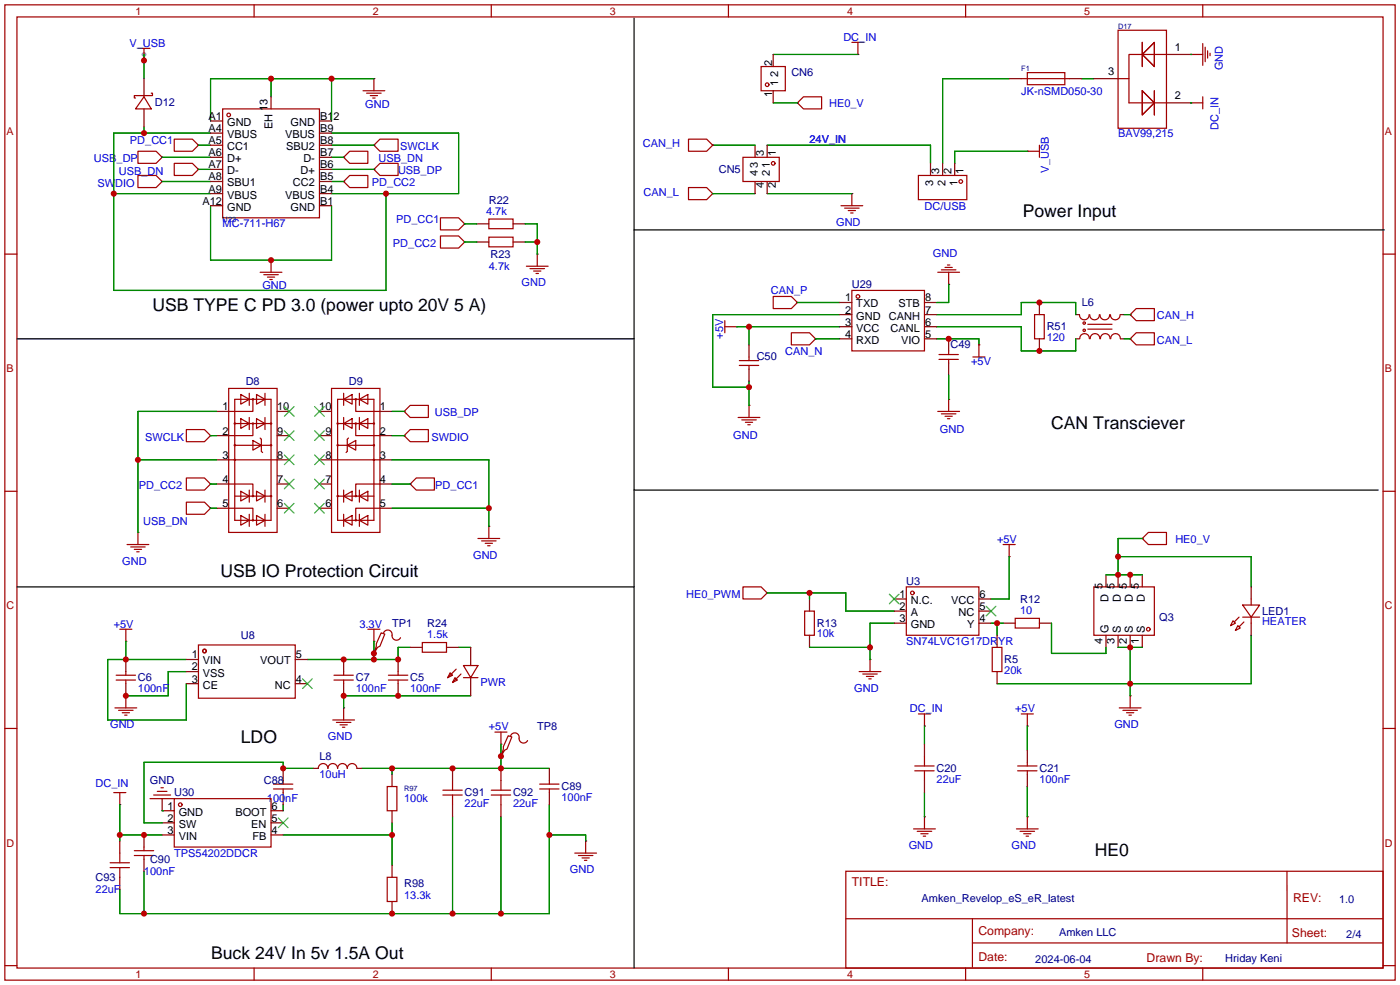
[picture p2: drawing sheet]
<svg xmlns="http://www.w3.org/2000/svg" width="294mm" height="207mm" viewBox="0 0 294 207" stroke-linecap="round" stroke-linejoin="round" font-family="sans-serif">
<circle cx="30.2" cy="11.4" r=".51" fill="#999"/>
<g fill="none" stroke="#a10000" stroke-width=".25">
<path d="M1 1h291.9v204.7h-291.9zM3.6 3.6h286.7v199.6h-286.7zM29 10.2h2.5M30.2 10.2v2.5M31.7 19.6h.3v.5h-3.8v.5h.2M53.3 1v2.6M76.2 19.1h4.6M77 19.6h3M78.5 16.5v2.6M103.1 1v2.6M152.9 1v2.6M159.8 14h5v5.1h-5z"/>
<path d="M178.8 8.9h2.6M180.1 8.9v2.5M202.7 1v2.6M214.4 16.5h10.1M215.6 15.2h7.9v2.6h-7.9zM234.7 6.3h10.2v20.6h-10.2zM234.7 16.5h2.3M239.8 19.1l2.5 2.5-2.5 2.5zM239.8 11.4l2.5-2.5v5.1zM239.8 8.9v5.1M242.3 19.1v5M244.9 11.4h-7.9v10.2h7.9"/>
<path d="M249.9 11.4h2.6M252.5 1v2.6M252.5 9.1v4.6M253 9.9v3.1M253.5 10.7v1.5M254 11.2v.5M29 36.8h3.8l1.2 1.3-1.2 1.3h-3.8zM29 31.8h3.8l1.2 1.2-1.2 1.3h-3.8zM30.2 20.3l1.5 2.6h-3.3zM36.6 29.2h3.8l1.3 1.3-1.3 1.3h-3.8zM36.6 34.3h3.8l1.3 1.3-1.3 1.2h-3.8zM46.7 22.9h20.4v22.8h-20.4z"/>
<path d="M72.1 33l1.3-1.2h3.8v2.5h-3.8zM73.4 36.8h3.8v2.6h-3.8l-1.3-1.3zM77.7 20.1h1.5M78.2 20.6h.5M79.8 29.2h3.8v2.6h-3.8l-1.3-1.3zM79.8 34.3h3.8v2.5h-3.8l-1.3-1.2zM144.5 39.4h3.8l1.3 1.2-1.3 1.3h-3.8zM144.5 29.2h3.8l1.3 1.3-1.3 1.3h-3.8zM156 33h7.6v5.1h-7.6zM168.7 20.3h3.8v2.6h-3.8l-1.3-1.3zM192.8 36.8h10.1v5.1h-10.1zM215.6 31.8h2.6"/>
<path d="M218.2 30.5v2.5M249.9 21.6h2.6M252.5 20.3v2.6M1 53.3h2.6M54.6 57.2h4.6M55.4 57.7h3M56.1 58.2h1.6M56.6 58.7h.5M56.9 54.6v2.6M92.5 45.7h3.8l1.2 1.3-1.2 1.3h-3.8zM92.5 49.5h3.8l1.2 1.3-1.2 1.3h-3.8zM102.6 46h5.1v2h-5.1z"/>
<path d="M102.6 49.8h5.1v2h-5.1zM110.5 55.9h4.6M111.3 56.4h3M112 56.9h1.5M112.5 57.4h.5M112.8 53.3v2.6M176.5 43.2h4.6M177.3 43.7h3M178.1 44.2h1.5M178.6 44.7h.5M178.8 40.6v2.6M196.8 57.2h4.6"/>
<path d="M197.6 56.6h3.1M198.4 56.1h1.5M198.9 55.6h.5M199.1 57.2v2.5M290.3 53.3h2.6M152.1 68.6h2.6M152.1 67.3v2.6M155.2 75.7h4.1M155.2 76.7h4.1M157.2 74.9v.8M157.2 76.7v.8M162.3 62.2h3.8l1.3 1.3-1.3 1.3h-3.8z"/>
<path d="M166.1 69.9h3.8l1.3 1.2-1.3 1.3h-3.8zM178.8 61h15.3v12.7h-15.3zM197.1 74.4h4.1M197.1 75.4h4.1M199.1 73.7v.7M199.1 75.4v.8M204.2 74.9h2.6M205.5 72.4v2.5M217.2 66h2v5.1h-2zM228.3 69.1h5.1M228.3 68.1h5.1M228.6 66.1a1.01 1.01 0 0 1-1 1 1.01 1.01 0 0 1-1-1"/>
<path d="M228.7 71.1a1.01 1.01 0 0 0-1-1.1 1.01 1.01 0 0 0-1 1.1M230.8 66.1a1.01 1.01 0 0 1-1 1 1.01 1.01 0 0 1-1-1M230.9 71.1a1.01 1.01 0 0 0-1-1.1 1.01 1.01 0 0 0-1.1 1.1M232.9 66.1a1.01 1.01 0 0 1-1 1 1.01 1.01 0 0 1-1-1M233 71.1a1.01 1.01 0 0 0-1-1.1 1.01 1.01 0 0 0-1 1.1M235.1 66.1a1.01 1.01 0 0 1-1 1 1.01 1.01 0 0 1-1-1M235.2 71.1a1.01 1.01 0 0 0-1-1.1 1.01 1.01 0 0 0-1 1.1M237.2 66l1.3-1.2h3.8v2.5h-3.8zM237.2 71.1l1.3-1.2h3.8v2.5h-3.8zM39.1 90.2h3.8l1.3 1.2-1.3 1.3h-3.8zM48 81.5h10.2v30.3h-10.2zM48 96.5h10.2"/>
<path d="M49.3 83.8h7.6v25.4h-7.6zM49.3 88.9h7.6M49.3 93.5h7.6M50.5 82.8l1.8 1-1.8 1zM50.5 87.9l1.8 1-1.8 1zM52.3 82.6v2.5M52.3 87.6v2.6M53.1 92.5l1.8 1-1.8 1zM53.1 83.8v2.6h-5.1M53.1 88.9v2.5h-5.1M53.8 82.8l1.8 1-1.8 1zM53.8 87.9l1.8 1-1.8 1z"/>
<path d="M54.6 91.9l.3 .3v2.5l.2 .3M55.6 82.6v2.5M55.6 87.6v2.6M69.6 81.5h10.2v30.3h-10.2zM69.6 96.5h10.2M70.9 83.8h7.6v25.4h-7.6zM70.9 88.9h7.6M70.9 93.5h7.6M72.1 83.8l1.8-1v2zM72.1 88.9l1.8-1v2zM72.1 82.6v2.5M72.1 87.6v2.6"/>
<path d="M72.9 93.5l1.8-1v2zM73.2 91.9l-.3 .3v2.5l-.3 .3M74.7 83.8v2.6h5.1M74.7 88.9v2.5h5.1M75.4 83.8l1.8-1v2zM75.4 88.9l1.8-1v2zM75.4 82.6v2.5M75.4 87.6v2.6M84.8 91.4l1.3-1.2h3.8v2.5h-3.8zM86.1 85.1h3.8v2.5h-3.8l-1.3-1.2zM154.9 87.6h4.6M155.7 88.1h3"/>
<path d="M156.5 88.6h1.5M157 89.2h.5M157.2 85.1v2.5M196.8 86.4h4.6M197.6 86.9h3.1M198.4 87.4h1.5M198.9 87.9h.5M199.1 83.8v2.6M1 103.1h2.6M26.7 114.3h4.5M27.4 114.8h3.1M28.2 115.3h1.5"/>
<path d="M28.7 115.8h.5M29 111.8v2.5M39.1 100.3h3.8l1.3 1.3-1.3 1.3h-3.8zM39.1 105.4h3.8l1.3 1.3-1.3 1.3h-3.8zM48 101.6h5.1v2.5M48 106.7h5.1v2.5M49.3 104.1h7.6M50.5 103.1l1.8 1-1.8 1.1zM50.5 108.2l1.8 1-1.8 1zM52.3 102.9v2.5M52.3 108v2.5M53.8 103.1l1.8 1-1.8 1.1z"/>
<path d="M53.8 108.2l1.8 1-1.8 1zM55.6 102.9v2.5M55.6 108v2.5M70.9 104.1h7.6M72.1 104.1l1.8-1v2.1zM72.1 109.2l1.8-1v2zM72.1 102.9v2.5M72.1 108v2.5M75.4 104.1l1.8-1v2.1zM75.4 109.2l1.8-1v2zM75.4 102.9v2.5M75.4 108v2.5"/>
<path d="M79.8 101.6h-5.1v2.5M79.8 106.7h-5.1v2.5M87.4 100.3h3.8v2.6h-3.8l-1.3-1.3zM100.3 113h4.6M101.1 113.5h3M101.9 114h1.5M102.4 114.6h.5M102.6 110.5v2.5M210.6 114.3h2.5M211.8 114.3v2.5M239.8 113l1.2-1.2h3.9v2.5h-3.9zM290.3 103.1h2.6"/>
<path d="M25.1 132.1h2.6M26.4 132.1v2.5M41.7 135.4h20.3v11.2h-20.3zM77.2 132.1h2.6M78.5 132.1v2.5M80 132.8l.8 .3-1 2.5-.6 .3-.7 1.3 .5-1.6v-.5zM80.5 132.8a.93 .93 0 0 1 1.1-.5 .93 .93 0 0 1 .7 1.1 .94 .94 0 0 0 .7 .9 .94 .94 0 0 0 1.1-.4M88.6 134.9h5.1v2h-5.1zM97.3 139.7h3l-1.5 2.5zM156 123.2h3.8l1.2 1.3-1.2 1.2h-3.8zM168.9 128.3h2v5.1h-2zM182.6 138.4v2.6"/>
<path d="M190.2 123.2h15.3v10.2h-15.3zM208.3 135.9h2v5.1h-2zM213.1 129.8h5.1v2h-5.1zM229.6 123.2h12.7v10.2h-12.7zM258.8 130.3l.5 .5-1 .5zM259.8 131.3l.5 .5-1 .5zM260.1 129.5l-1 1.1M260.9 127h3.5l-1.8 2.5zM260.9 129.5h3.5M261.1 130.6l-1 1M262.6 125.7v1.3M262.6 129.5v1.3"/>
<path d="M1 152.9h2.6M24.1 148.6h4.6M24.4 141.7h4M24.4 142.7h4M24.9 149.1h3M25.7 149.6h1.5M26.2 150.1h.5M26.4 141v.7M26.4 142.7v.8M26.4 146.1v2.5M69.8 151.1h4.6M70.1 141.7h4.1"/>
<path d="M70.1 142.7h4.1M70.6 151.6h3.1M71.4 152.1h1.5M71.9 152.7h.5M72.1 141v.7M72.1 142.7v.8M72.1 148.6v2.5M81.5 141.7h4.1M81.5 142.7h4.1M83.6 141v.7M83.6 142.7v.8M94.5 141.2l.5 .5-1 .5z"/>
<path d="M95.5 142.2l.5 .5-1 .6zM95.8 140.5l-1.8 1.7M96.8 141.5l-1.8 1.8M97.3 142.2h3M103.9 153.7h2.5M105.2 153.7v2.5M106.7 154.4l.7 .3-1 2.5-.5 .3-.7 1.3 .5-1.6v-.5zM107.2 154.4a.93 .93 0 0 1 1.1-.5 .93 .93 0 0 1 .7 1 .94 .94 0 0 0 .6 1 .94 .94 0 0 0 1.1-.5M180.3 141h4.6M181.1 141.5h3M181.9 142h1.5M182.4 142.5h.5"/>
<path d="M192.8 149.9h2.5M194.1 149.9v2.5M194.1 158.8v2M214.4 149.9h2.5M215.6 149.9v2.5M234.9 148.6h4.6M235.7 149.1h3.1M236.5 149.6h1.5M237 150.1h.5M237.2 146.1v2.5M290.3 152.9h2.6M23.9 166.4h2.5"/>
<path d="M25.1 166.4v2.5M25.1 179.1v2M28.2 179.6h4.1M28.2 178.6h4.1M30.2 177.8v.8M30.2 179.6v.7M31.5 167.6h5.1M32.3 166.9h3.5M33 166.1h2.1M33.8 165.4h.5M36.6 167.6h20.3v10.2h-20.3zM57.4 164.6h4.1"/>
<path d="M57.4 165.6h4.1M59.4 163.8v.8M59.4 165.6v.8M68.8 161.3a1.02 1.02 0 0 0-1-1 1.02 1.02 0 0 0-1 1M70.9 161.3a1.02 1.02 0 0 0-1.1-1 1.02 1.02 0 0 0-1 1M72.9 161.3a1.02 1.02 0 0 0-1-1 1.02 1.02 0 0 0-1 1M74.9 161.3a1.02 1.02 0 0 0-1-1 1.02 1.02 0 0 0-1 1M81.3 165.1h2v5.1h-2zM93 165.9h4M93 166.9h4M95 163.8v2.1M95 166.9v2"/>
<path d="M103.1 165.9h4.1M103.1 166.9h4.1M105.2 163.8v2.1M105.2 166.9v2M113.3 164.6h4M113.3 165.6h4M115.3 163.8v.8M115.3 165.6v.8M120.6 179.1h4.6M121.4 179.6h3.1M122.9 176.5v2.6M191.8 174h4.5"/>
<path d="M192 160.8h4.1M192 161.8h4.1M192.5 174.5h3.1M193.3 175h1.5M193.8 175.5h.5M194.1 161.8v2M194.1 171.5v2.5M213.4 174h4.5M213.6 160.8h4.1M213.6 161.8h4.1M214.1 174.5h3.1M214.9 175h1.5"/>
<path d="M215.4 175.5h.5M215.6 160v.8M215.6 161.8v.8M215.6 171.5v2.5M23.1 181.1h4.1M23.1 182.1h4.1M25.1 182.1v2.1M81.3 184.2h2v5h-2zM122.2 180.1h1.5M122.7 180.6h.5M177.5 182.9h112.8v20.3h-112.8zM177.6 192.8h112.6"/>
<path d="M204.1 197.9h86.1M204.1 192.8v10.2M270.2 182.9v15M1 202.7h2.6M53.3 203.2v2.5M103.1 203.2v2.5M152.9 203.2v2.5M202.7 203.2v2.5M252.5 203.2v2.5M290.3 202.7h2.6"/>
<circle cx="161" cy="17.8" r=".38"/>
<circle cx="48" cy="24.1" r=".38"/>
<circle cx="162.3" cy="34.3" r=".38"/>
<circle cx="201.7" cy="38.1" r=".38"/>
<circle cx="180.1" cy="62.2" r=".38"/>
<circle cx="227.6" cy="69.3" r=".25"/>
<circle cx="227.6" cy="67.8" r=".25"/>
<circle cx="49.3" cy="88.9" r=".13"/>
<circle cx="49.3" cy="93.5" r=".13"/>
<circle cx="49.3" cy="96.5" r=".13"/>
<circle cx="53.1" cy="88.9" r=".13"/>
<circle cx="53.1" cy="83.8" r=".13"/>
<circle cx="56.9" cy="88.9" r=".13"/>
<circle cx="56.9" cy="93.5" r=".13"/>
<circle cx="70.9" cy="93.5" r=".13"/>
<circle cx="70.9" cy="88.9" r=".13"/>
<circle cx="74.7" cy="88.9" r=".13"/>
<circle cx="74.7" cy="83.8" r=".13"/>
<circle cx="78.5" cy="88.9" r=".13"/>
<circle cx="78.5" cy="93.5" r=".13"/>
<circle cx="78.5" cy="96.5" r=".13"/>
<circle cx="53.1" cy="104.1" r=".13"/>
<circle cx="53.1" cy="109.2" r=".13"/>
<circle cx="56.9" cy="104.1" r=".13"/>
<circle cx="70.9" cy="104.1" r=".13"/>
<circle cx="74.7" cy="104.1" r=".13"/>
<circle cx="74.7" cy="109.2" r=".13"/>
<circle cx="42.9" cy="136.7" r=".38"/>
<circle cx="191.5" cy="124.5" r=".38"/>
<circle cx="241" cy="132.1" r=".38"/>
<circle cx="37.8" cy="168.9" r=".38"/>
</g>
<g fill="none" stroke="#870000" stroke-width=".25">
<path d="M30.2 12.7h.1M30.2 16.5v3.8M78.5 16.5h.1M162.3 11.4v2.6M162.3 19.1v2.5M180.1 11.4h.1M211.8 16.5h2.6M224.5 16.5h2.6M229.6 16.5h5.1M244.9 11.4h5M249.9 11.4h.1M30.2 22.9v3.8"/>
<path d="M34 38.1h.1M34 33h.1M41.7 30.5h.1M41.7 35.6h.1M44.2 25.4h2.5M44.2 27.9h2.5M44.2 30.5h2.5M44.2 33h2.5M44.2 35.6h2.5M44.2 38.1h2.5M56.9 20.3v2.6M67.1 25.4h2.5"/>
<path d="M67.1 27.9h2.5M67.1 30.5h2.5M67.1 33h2.5M67.1 35.6h2.5M67.1 38.1h2.5M72.1 38.1h.1M72.1 33h.1M78.5 30.5h.1M78.5 35.6h.1M149.6 30.5h.1M158.5 30.5v2.5M158.5 38.1v2.5"/>
<path d="M161 30.5v2.5M161 38.1v2.5M167.4 21.6h.1M195.3 34.3v2.5M197.9 34.3v2.5M200.4 34.3v2.5M215.6 31.8h.1M244.9 21.6h5M249.9 21.6h.1M44.2 40.6h2.5M44.2 43.2h2.5M56.9 54.6h.1"/>
<path d="M67.1 40.6h2.5M67.1 43.2h2.5M97.5 47h.1M97.5 50.8h.1M100.1 47h2.5M100.1 50.8h2.5M107.7 47h2.5M107.7 50.8h2.5M112.8 53.3h.1M149.6 40.6h.1M178.8 40.6h.1M199.1 59.7h.1"/>
<path d="M154.7 68.6h.1M157.2 72.4v2.5M157.2 77.5v2.5M167.4 63.5h.1M171.2 71.1h.1M176.3 66h2.5M176.3 71.1h2.5M176.3 63.5h2.5M176.3 68.6h2.5M194.1 66h2.5M194.1 71.1h2.5M194.1 63.5h2.5"/>
<path d="M194.1 68.6h2.5M199.1 71.1v2.6M199.1 76.2v2.5M205.5 72.4h.1M218.2 63.5v2.5M218.2 71.1v2.6M225.8 66h.8M225.8 71.1h.8M235.2 66h.8M235.2 71.1h.8M237.2 66h.1M237.2 71.1h.1"/>
<path d="M44.2 91.4h.1M45.5 86.4h2.5M45.5 91.4h2.5M45.5 96.5h2.5M58.2 86.4h2.5M58.2 91.4h2.5M58.2 96.5h2.5M67.1 86.4h2.5M67.1 91.4h2.5M67.1 96.5h2.5M79.8 86.4h2.5M79.8 91.4h2.5"/>
<path d="M79.8 96.5h2.5M84.8 86.4h.1M84.8 91.4h.1M157.2 85.1h.1M199.1 83.8h.1M29 111.8h.1M44.2 101.6h.1M44.2 106.7h.1M45.5 101.6h2.5M45.5 106.7h2.5M58.2 101.6h2.5M58.2 106.7h2.5"/>
<path d="M67.1 101.6h2.5M67.1 106.7h2.5M79.8 101.6h2.5M79.8 106.7h2.5M86.1 101.6h.1M102.6 110.5h.1M211.8 116.8h.1M239.8 113h.1M26.4 134.6h.1M26.4 138.4v2.6M39.1 138.4h2.6M62 138.4h2.5"/>
<path d="M72.1 138.4v2.6M78.5 134.6h.1M78.5 136.9v.3M83.6 138.4v2.6M86.1 135.9h2.5M93.7 135.9h2.6M98.8 135.9v3.8M161 124.5h.1M169.9 125.7v2.6M169.9 133.4v2.5M182.6 138.4h.1M187.7 130.8h2.5"/>
<path d="M187.7 125.7h2.5M187.7 128.3h2.5M205.5 130.8h2.5M205.5 125.7h2.5M205.5 128.3h2.5M209.3 133.4v2.5M210.6 130.8h2.5M218.2 130.8h2.5M232.2 120.7v2.5M232.2 133.4v2.5M234.7 120.7v2.5M234.7 133.4v2.5"/>
<path d="M237.2 120.7v2.5M237.2 133.4v2.5M239.8 120.7v2.5M239.8 133.4v2.5M262.6 123.2v2.5M262.6 130.8v2.6M26.4 146.1h.1M26.4 143.5v2.6M39.1 141h2.6M39.1 143.5h2.6M62 143.5h2.5M72.1 148.6h.1"/>
<path d="M72.1 143.5v2.6M83.6 143.5v2.6M98.8 142.2v3.9M105.2 156.2h.1M105.2 158.5v.3M194.1 152.4h.1M194.1 156.2v2.6M209.3 141v2.5M215.6 152.4h.1M215.6 157.5v2.5M237.2 146.1h.1M25.1 168.9h.1"/>
<path d="M25.1 176.5v2.6M30.2 175.3v2.5M34 167.6v2.6h2.6M34 172.7h2.6M34 175.3h2.6M56.9 170.2h2.5M56.9 172.7h2.5M56.9 175.3h2.5M59.4 161.3v2.5M59.4 166.4v2.5M65.8 161.3h1M74.9 161.3h1"/>
<path d="M82.3 162.6v2.5M82.3 170.2v2.5M95 161.3v2.5M95 168.9v2.6M105.2 161.3v2.5M105.2 168.9v2.6M115.3 161.3v2.5M115.3 166.4v2.5M122.9 176.5h.1M194.1 171.5h.1M194.1 163.8v2.6M215.6 171.5h.1"/>
<path d="M215.6 162.6v2.5M25.1 184.2v2.5M30.2 180.3v2.6M82.3 181.6v2.6M82.3 189.2v2.6"/>
</g>
<g fill="none" stroke="#3c3" stroke-width=".25">
<path d="M59.7 85.3l2 2.1M59.7 90.4l2 2.1M59.7 95.5l2 2M61.7 85.3l-2 2.1M61.7 90.4l-2 2.1M61.7 95.5l-2 2M66 85.3l2.1 2.1M66 90.4l2.1 2.1M66 95.5l2.1 2M68.1 85.3l-2.1 2.1M68.1 90.4l-2.1 2.1M68.1 95.5l-2.1 2"/>
<path d="M59.7 100.6l2 2M59.7 105.7l2 2M61.7 100.6l-2 2M61.7 105.7l-2 2M66 100.6l2.1 2M66 105.7l2.1 2M68.1 100.6l-2.1 2M68.1 105.7l-2.1 2M186.7 124.7l2 2M188.7 124.7l-2 2M207 127.3l2 2M209 127.3l-2 2"/>
<path d="M63.5 142.5l2 2M65.5 142.5l-2 2M58.4 171.7l2.1 2M60.5 171.7l-2.1 2"/>
</g>
<path d="M133.1 3.8v99.1h156.2M133.1 48.3h157.5M3.6 71.1h129.5M133.1 102.9v100.3M3.6 123.2h129.5" fill="none" stroke="#000" stroke-width=".25"/>
<g fill="none" stroke="#008700" stroke-width=".25">
<path d="M30.2 11.4v5.1M56.9 16.5v3.8M69.6 16.5v8.9M78.5 16.5h-34.3v8.9M162.3 11.4h17.8M211.8 16.5h-13.9v17.8M227.1 16.5h2.5M249.9 11.4h.1M30.2 26.7v1.2M34 38.1h10.2M34 33h10.2M41.7 30.5h2.5"/>
<path d="M41.7 35.6h2.5M44.2 27.9h-20.3v33.1h57.1v-20.4M69.6 30.5h8.9M69.6 38.1h2.5M69.6 27.9h26.7v12.7h-26.7M69.6 33h2.5M69.6 35.6h8.9M149.6 30.5h8.9M161 30.5h34.3v3.8M162.3 21.6h5.1M215.6 31.8h-15.2v2.5M249.9 21.6h.1"/>
<path d="M23.9 40.6h20.3M44.2 43.2v11.4h25.4v-11.4M97.5 47h2.6M97.5 50.8h2.6M110.2 47h2.6v6.3M110.2 50.8h2.6M149.6 40.6h8.9M161 40.6h17.8M199.1 59.7v3.8h-2.5M154.7 68.6h21.6M157.2 68.6v3.8M167.4 63.5h8.9"/>
<path d="M171.2 71.1h5.1M176.3 66h-26.7v15.3h7.6M196.6 71.1h8.9v1.3M196.6 66h17.8v-2.5h11.4v2.5M196.6 68.6h17.8v5.1h11.4v-2.6M199.1 78.7v5.1M236 71.1h1.2M236 66h1.2M29 96.5h16.5M44.2 91.4h1.3M45.5 86.4h-16.5v25.4M82.3 86.4h2.5"/>
<path d="M82.3 96.5h20.3v14M82.3 91.4h2.5M157.2 80v5.1M44.2 106.7h1.3M44.2 101.6h1.3M82.3 106.7h20.3M82.3 101.6h3.8M211.8 116.8v8.9h-3.8M234.7 116.8h27.9v6.4M239.8 113h-5.1v7.7M26.4 134.6v3.8M39.1 138.4h-16.5v12.7h16.5v-7.6"/>
<path d="M78.5 134.6v3.8M86.1 135.9h-2.5v2.5h-19.1M96.3 135.9h2.5M161 124.5h16.5v3.8h10.2M169.9 135.9h12.7M169.9 124.5v1.2M187.7 130.8h-5.1v7.6M208 130.8h2.6M209.3 130.8v2.6M220.7 130.8v6.4h11.5v-1.3M232.2 120.7h7.6M234.7 135.9h5.1"/>
<path d="M237.2 135.9v10.2M262.6 133.4v10.1h-53.3M39.1 141h-3.8v5.1h-8.9M98.8 146.1h-26.7v2.5M105.2 156.2v5.1M194.1 152.4v3.8M215.6 152.4v5.1M25.1 175.3h8.9M25.1 168.9v7.6M34 170.2h.1M59.4 175.3h22.9M59.4 168.9v1.3"/>
<path d="M65.8 161.3h-6.4v-1.3h-29.2v12.7h3.8M75.9 161.3h39.4M82.3 161.3v1.3M82.3 172.7v8.9M95 171.5v20.3M105.2 171.5v20.3M115.3 168.9v22.9h-90.2v-5.1M115.3 175.3h7.6v1.2M194.1 166.4v5.1M215.6 165.1v6.4M30.2 182.9v8.9"/>
</g>
<g fill="#c00">
<circle cx="30.2" cy="27.9" r=".63"/>
<circle cx="23.9" cy="40.6" r=".63"/>
<circle cx="81" cy="40.6" r=".63"/>
<circle cx="29" cy="96.5" r=".63"/>
<circle cx="102.6" cy="106.7" r=".63"/>
<circle cx="112.8" cy="50.8" r=".63"/>
<circle cx="26.4" cy="146" r=".63"/>
<circle cx="26.4" cy="138.4" r=".63"/>
<circle cx="83.6" cy="138.4" r=".63"/>
<circle cx="78.5" cy="138.4" r=".63"/>
<circle cx="72.1" cy="138.4" r=".63"/>
<circle cx="78.5" cy="137.2" r=".63"/>
<circle cx="83.6" cy="146" r=".63"/>
<circle cx="72.1" cy="146" r=".63"/>
<circle cx="237.2" cy="135.9" r=".63"/>
<circle cx="237.2" cy="143.5" r=".63"/>
<circle cx="237.2" cy="120.6" r=".63"/>
<circle cx="234.7" cy="120.6" r=".63"/>
<circle cx="234.7" cy="116.8" r=".63"/>
<circle cx="209.3" cy="130.8" r=".63"/>
<circle cx="182.6" cy="135.9" r=".63"/>
<circle cx="169.9" cy="124.5" r=".63"/>
<circle cx="157.2" cy="81.3" r=".63"/>
<circle cx="157.2" cy="68.6" r=".63"/>
<circle cx="30.2" cy="12.7" r=".63"/>
<circle cx="69.6" cy="16.5" r=".63"/>
<circle cx="56.9" cy="16.5" r=".63"/>
<circle cx="56.9" cy="54.6" r=".63"/>
<circle cx="199.1" cy="71.1" r=".63"/>
<circle cx="218.2" cy="63.5" r=".63"/>
<circle cx="218.2" cy="73.7" r=".63"/>
<circle cx="105.2" cy="161.3" r=".63"/>
<circle cx="95" cy="161.3" r=".63"/>
<circle cx="105.2" cy="158.7" r=".63"/>
<circle cx="82.3" cy="161.3" r=".63"/>
<circle cx="95" cy="191.8" r=".63"/>
<circle cx="105.2" cy="191.8" r=".63"/>
<circle cx="115.3" cy="175.3" r=".63"/>
<circle cx="30.2" cy="191.8" r=".63"/>
<circle cx="82.3" cy="191.8" r=".63"/>
<circle cx="82.3" cy="175.3" r=".63"/>
<circle cx="25.1" cy="175.3" r=".63"/>
<circle cx="30.2" cy="175.3" r=".63"/>
<circle cx="59.4" cy="161.3" r=".63"/>
</g>
<g font-size="3.7">
<text x="214.7" y="45.6">Power Input</text>
<text x="32" y="65.3">USB TYPE C PD 3.0 (power upto 20V 5 A)</text>
<text x="220.7" y="90">CAN Transciever</text>
<text x="46.3" y="121.2">USB IO Protection Circuit</text>
<text x="50.6" y="156">LDO</text>
<text x="229.8" y="179.6">HE0</text>
<text x="44.3" y="201.2">Buck 24V In 5v 1.5A Out</text>
</g>
<g font-size="2.6" fill="#a00000">
<text x="178.8" y="186.1">TITLE:</text>
<text x="271.4" y="189.4">REV:</text>
<text x="205.4" y="196.3">Company:</text>
<text x="271.2" y="196.7">Sheet:</text>
<text x="205.4" y="201.8">Date:</text>
<text x="240.7" y="201.9">Drawn By:</text>
</g>
<g font-size="2.3" fill="#00f">
<text x="27.2" y="9.8">V_USB</text>
<text x="177" y="8.5">DC_IN</text>
<text x="256.7" y="14.7" transform="rotate(-90 256.7 14.7)">GND</text>
<text x="76.7" y="22.6">GND</text>
<text x="174" y="22.4">HE0_V</text>
<text x="214.4" y="19.9">JK-nSMD050-30</text>
<text x="234.7" y="28.7">BAV99,215</text>
<text x="255.8" y="27.4" transform="rotate(-90 255.8 27.4)">DC_IN</text>
<text x="19.7" y="34.1">USB_DP</text>
<text x="27.3" y="30.2">PD_CC1</text>
<text x="79.5" y="34">USB_DN</text>
<text x="84" y="31.5">SWCLK</text>
<text x="134.9" y="30.9">CAN_H</text>
<text x="169.9" y="30">24V_IN</text>
<text x="20.5" y="39.2">SWDIO</text>
<text x="25" y="36.8">USB_DN</text>
<text x="78.1" y="39.1">PD_CC2</text>
<text x="83.6" y="36.6">USB_DP</text>
<text x="135.1" y="41">CAN_L</text>
<text x="220.1" y="36.3" transform="rotate(-90 220.1 36.3)">V_USB</text>
<text x="46.7" y="47.7">MC-711-H67</text>
<text x="83.2" y="46.7">PD_CC1</text>
<text x="102" y="45.1">4.7k</text>
<text x="175.5" y="47.4">GND</text>
<text x="194.1" y="44">DC/USB</text>
<text x="82.5" y="51.8">PD_CC2</text>
<text x="195.8" y="54">GND</text>
<text x="102.6" y="56.7">4.7k</text>
<text x="55.1" y="60.7">GND</text>
<text x="109.5" y="60.1">GND</text>
<text x="161.8" y="61.8">CAN_P</text>
<text x="151.8" y="71.1" transform="rotate(-90 151.8 71.1)">+5V</text>
<text x="219.7" y="71.6">120</text>
<text x="242.8" y="67">CAN_H</text>
<text x="164.8" y="74.5">CAN_N</text>
<text x="203.9" y="76.7">+5V</text>
<text x="242.8" y="72.1">CAN_L</text>
<text x="91.3" y="87.4">USB_DP</text>
<text x="30.5" y="92.5">SWCLK</text>
<text x="90.6" y="92.5">SWDIO</text>
<text x="153.9" y="92.2">GND</text>
<text x="197.3" y="90.9">GND</text>
<text x="29.1" y="102.7">PD_CC2</text>
<text x="91.4" y="102.7">PD_CC1</text>
<text x="30.1" y="110.3">USB_DN</text>
<text x="209.3" y="114">+5V</text>
<text x="25.7" y="118.5">GND</text>
<text x="99.3" y="117.3">GND</text>
<text x="246.7" y="114">HE0_V</text>
<text x="144" y="125.5">HE0_PWM</text>
<text x="23.9" y="131.7">+5V</text>
<text x="75.4" y="131.7">3.3V</text>
<text x="214.1" y="128.9">10</text>
<text x="264.9" y="131.3">HEATER</text>
<text x="89.7" y="134">1.5k</text>
<text x="171.4" y="133.8">10k</text>
<text x="190.2" y="135.4">SN74LVC1G17DRYR</text>
<text x="100.8" y="144">PWR</text>
<text x="210.8" y="141.5">20k</text>
<text x="29" y="145.3">100nF</text>
<text x="74.7" y="145.3">100nF</text>
<text x="86.1" y="145.3">100nF</text>
<text x="179.3" y="145.2">GND</text>
<text x="191" y="149.5">DC_IN</text>
<text x="213.1" y="149.5">+5V</text>
<text x="23.1" y="152.8">GND</text>
<text x="68.8" y="155.4">GND</text>
<text x="102.6" y="153.3">+5V</text>
<text x="233.9" y="152.8">GND</text>
<text x="20.1" y="165.3">DC_IN</text>
<text x="67.1" y="163.4">10uH</text>
<text x="196.6" y="164.3">22uF</text>
<text x="218.2" y="164.3">100nF</text>
<text x="56" y="168.4">100nF</text>
<text x="84.8" y="168.4">100k</text>
<text x="97.5" y="169.4">22uF</text>
<text x="107.7" y="169.4">22uF</text>
<text x="117.9" y="168.1">100nF</text>
<text x="36.6" y="179.9">TPS54202DDCR</text>
<text x="190.8" y="178.2">GND</text>
<text x="212.3" y="178.2">GND</text>
<text x="30.2" y="183.7">100nF</text>
<text x="119.6" y="183.3">GND</text>
<text x="20.1" y="187.5">22uF</text>
<text x="84.8" y="188.8">13.3k</text>
</g>
<g font-size="2.3">
<text x="246.6" y="10.7">1</text>
<text x="162.1" y="13.8" transform="rotate(-90 162.1 13.8)">2</text>
<text x="163.3" y="16.2" transform="rotate(-90 163.3 16.2)">2</text>
<text x="232.6" y="15.8">3</text>
<text x="56.2" y="23.3" transform="rotate(-90 56.2 23.3)">13</text>
<text x="162.1" y="20.5" transform="rotate(-90 162.1 20.5)">1</text>
<text x="163.3" y="18.1" transform="rotate(-90 163.3 18.1)">1</text>
<text x="246.6" y="20.9">2</text>
<text x="43.8" y="25.2">A1</text>
<text x="43.8" y="27.7">A4</text>
<text x="47.7" y="26.4">GND</text>
<text x="47.7" y="29">VBUS</text>
<text x="57.2" y="27.1" transform="rotate(-90 57.2 27.1)">EH</text>
<text x="59.8" y="29">VBUS</text>
<text x="61" y="26.4">GND</text>
<text x="67.2" y="27.7">B9</text>
<text x="67.2" y="25.2">B12</text>
<text x="43.8" y="30.3">A5</text>
<text x="43.8" y="32.8">A6</text>
<text x="43.8" y="35.3">A7</text>
<text x="47.7" y="31.5">CC1</text>
<text x="47.7" y="34.1">D+</text>
<text x="60.1" y="31.5">SBU2</text>
<text x="63.7" y="34.1">D-</text>
<text x="67.2" y="35.3">B6</text>
<text x="67.2" y="32.8">B7</text>
<text x="67.2" y="30.3">B8</text>
<text x="159.1" y="35.2" transform="rotate(-90 159.1 35.2)">3</text>
<text x="160.3" y="32.7" transform="rotate(-90 160.3 32.7)">3</text>
<text x="161.6" y="35.2" transform="rotate(-90 161.6 35.2)">1</text>
<text x="162.9" y="32.7" transform="rotate(-90 162.9 32.7)">1</text>
<text x="43.8" y="37.9">A8</text>
<text x="43.8" y="40.4">A9</text>
<text x="47.7" y="36.6">D-</text>
<text x="47.7" y="39.1">SBU1</text>
<text x="47.7" y="41.7">VBUS</text>
<text x="59.8" y="41.7">VBUS</text>
<text x="61.5" y="39.1">CC2</text>
<text x="63.1" y="36.6">D+</text>
<text x="67.2" y="40.4">B4</text>
<text x="67.2" y="37.9">B5</text>
<text x="159.1" y="36.9" transform="rotate(-90 159.1 36.9)">4</text>
<text x="160.3" y="39.5" transform="rotate(-90 160.3 39.5)">4</text>
<text x="161.6" y="36.9" transform="rotate(-90 161.6 36.9)">2</text>
<text x="162.9" y="39.5" transform="rotate(-90 162.9 39.5)">2</text>
<text x="195.9" y="39.1" transform="rotate(-90 195.9 39.1)">3</text>
<text x="197.2" y="36.5" transform="rotate(-90 197.2 36.5)">3</text>
<text x="198.4" y="39.1" transform="rotate(-90 198.4 39.1)">2</text>
<text x="199.7" y="36.5" transform="rotate(-90 199.7 36.5)">2</text>
<text x="201" y="39.1" transform="rotate(-90 201 39.1)">1</text>
<text x="202.3" y="36.5" transform="rotate(-90 202.3 36.5)">1</text>
<text x="42.5" y="43">A12</text>
<text x="47.7" y="44.2">GND</text>
<text x="61" y="44.2">GND</text>
<text x="67.2" y="43">B1</text>
<text x="177.4" y="63.3">1</text>
<text x="177.4" y="65.8">2</text>
<text x="179.8" y="64.5">TXD</text>
<text x="188.6" y="64.5">STB</text>
<text x="194.2" y="65.8">7</text>
<text x="194.2" y="63.3">8</text>
<text x="177.4" y="68.4">3</text>
<text x="177.4" y="70.9">4</text>
<text x="179.8" y="67.1">GND</text>
<text x="179.8" y="69.6">VCC</text>
<text x="186.6" y="67.1">CANH</text>
<text x="187" y="69.6">CANL</text>
<text x="194.2" y="70.9">5</text>
<text x="194.2" y="68.4">6</text>
<text x="179.8" y="72.2">RXD</text>
<text x="189.1" y="72.2">VIO</text>
<text x="46.7" y="86.1">1</text>
<text x="58.2" y="86.1">10</text>
<text x="67" y="86.1">10</text>
<text x="79.8" y="86.1">1</text>
<text x="46.7" y="91.2">2</text>
<text x="58.2" y="91.2">9</text>
<text x="68.3" y="91.2">9</text>
<text x="79.8" y="91.2">2</text>
<text x="46.7" y="101.4">4</text>
<text x="46.7" y="96.3">3</text>
<text x="58.2" y="96.3">8</text>
<text x="58.2" y="101.4">7</text>
<text x="68.3" y="96.3">8</text>
<text x="68.3" y="101.4">7</text>
<text x="79.8" y="101.4">4</text>
<text x="79.8" y="96.3">3</text>
<text x="46.7" y="106.5">5</text>
<text x="58.2" y="106.5">6</text>
<text x="68.3" y="106.5">6</text>
<text x="79.8" y="106.5">5</text>
<text x="188.8" y="125.5">1</text>
<text x="205.6" y="125.5">6</text>
<text x="231.4" y="123.5" transform="rotate(-90 231.4 123.5)">5</text>
<text x="234" y="123.5" transform="rotate(-90 234 123.5)">5</text>
<text x="236.5" y="123.5" transform="rotate(-90 236.5 123.5)">5</text>
<text x="239.1" y="123.5" transform="rotate(-90 239.1 123.5)">5</text>
<text x="188.8" y="128">2</text>
<text x="188.8" y="130.6">3</text>
<text x="191.2" y="126.8">N.C.</text>
<text x="191.2" y="129.3">A</text>
<text x="191.2" y="131.9">GND</text>
<text x="199.7" y="126.8">VCC</text>
<text x="201.2" y="129.3">NC</text>
<text x="203" y="131.9">Y</text>
<text x="205.6" y="130.6">4</text>
<text x="205.6" y="128">5</text>
<text x="232.7" y="126.3" transform="rotate(-90 232.7 126.3)">D</text>
<text x="235.2" y="126.3" transform="rotate(-90 235.2 126.3)">D</text>
<text x="237.8" y="126.3" transform="rotate(-90 237.8 126.3)">D</text>
<text x="240.3" y="126.3" transform="rotate(-90 240.3 126.3)">D</text>
<text x="231.4" y="135.2" transform="rotate(-90 231.4 135.2)">4</text>
<text x="232.7" y="132.9" transform="rotate(-90 232.7 132.9)">G</text>
<text x="234" y="135.2" transform="rotate(-90 234 135.2)">3</text>
<text x="235.2" y="132.9" transform="rotate(-90 235.2 132.9)">S</text>
<text x="236.5" y="135.2" transform="rotate(-90 236.5 135.2)">2</text>
<text x="237.8" y="132.9" transform="rotate(-90 237.8 132.9)">S</text>
<text x="239.1" y="135.2" transform="rotate(-90 239.1 135.2)">1</text>
<text x="240.3" y="132.9" transform="rotate(-90 240.3 132.9)">S</text>
<text x="40.2" y="138.2">1</text>
<text x="40.2" y="140.7">2</text>
<text x="40.2" y="143.3">3</text>
<text x="42.6" y="139.5">VIN</text>
<text x="42.6" y="142">VSS</text>
<text x="54.6" y="139.5">VOUT</text>
<text x="62.1" y="143.3">4</text>
<text x="62.1" y="138.2">5</text>
<text x="42.6" y="144.6">CE</text>
<text x="57.7" y="144.6">NC</text>
<text x="35.2" y="170">1</text>
<text x="35.2" y="172.5">2</text>
<text x="37.5" y="171.2">GND</text>
<text x="37.5" y="173.8">SW</text>
<text x="49.4" y="171.2">BOOT</text>
<text x="52.7" y="173.8">EN</text>
<text x="57" y="172.5">5</text>
<text x="57" y="170">6</text>
<text x="35.2" y="175">3</text>
<text x="37.5" y="176.3">VIN</text>
<text x="53" y="176.3">FB</text>
<text x="57" y="175">4</text>
</g>
<g font-size="2.3" fill="#000080">
<text x="166.1" y="16">CN6</text>
<text x="32.5" y="22.3">D12</text>
<text x="150.9" y="36.4">CN5</text>
<text x="102.6" y="42.7">R22</text>
<text x="103" y="54.1">R23</text>
<text x="178.8" y="60.5">U29</text>
<text x="227.1" y="64.3">L6</text>
<text x="219.7" y="69.3">R51</text>
<text x="158.8" y="75.7">C50</text>
<text x="199.5" y="73.1">C49</text>
<text x="51.6" y="80.7">D8</text>
<text x="73.2" y="80.7">D9</text>
<text x="190.2" y="122.7">U3</text>
<text x="82.3" y="131.6">TP1</text>
<text x="89.7" y="131.7">R24</text>
<text x="171.4" y="131.5">R13</text>
<text x="214.1" y="126.6">R12</text>
<text x="243.4" y="130.2">Q3</text>
<text x="264.9" y="129">LED1</text>
<text x="50.5" y="134.2">U8</text>
<text x="29" y="143">C6</text>
<text x="74.7" y="143">C7</text>
<text x="86.1" y="143">C5</text>
<text x="210.8" y="139.1">R5</text>
<text x="112.8" y="153.2">TP8</text>
<text x="67.1" y="159.6">L8</text>
<text x="196.6" y="162">C20</text>
<text x="31.5" y="164.5">GND</text>
<text x="36.6" y="167.2">U30</text>
<text x="55.4" y="164.6">C88</text>
<text x="97.5" y="167.1">C91</text>
<text x="107.7" y="167.1">C92</text>
<text x="117.9" y="165.8">C89</text>
<text x="218.2" y="162">C21</text>
<text x="20.1" y="185">C93</text>
<text x="31.5" y="181.1">C90</text>
<text x="84.8" y="186.2">R98</text>
<text x="193.5" y="189.4">Amken_Revelop_eS_eR_latest</text>
<text x="281.1" y="189.5">1.0</text>
<text x="222.3" y="196.4">Amken LLC</text>
<text x="282.6" y="197">2/4</text>
<text x="217.3" y="202">2024-06-04</text>
<text x="257.2" y="202">Hriday Keni</text>
</g>
<g font-size="2.2" fill="#a00000">
<text x="28.4" y="3.1">1</text>
<text x="78.2" y="3.1">2</text>
<text x="128" y="3.1">3</text>
<text x="177.8" y="3.1">4</text>
<text x="227.6" y="3.1">5</text>
<text x="1.4" y="28.3">A</text>
<text x="290.7" y="28.3">A</text>
<text x="1.4" y="78.1">B</text>
<text x="290.7" y="78.1">B</text>
<text x="1.4" y="127.9">C</text>
<text x="290.7" y="127.9">C</text>
<text x="1.4" y="177.7">D</text>
<text x="290.7" y="177.7">D</text>
<text x="28.4" y="205.3">1</text>
<text x="78.2" y="205.3">2</text>
<text x="128" y="205.3">3</text>
<text x="177.8" y="205.3">4</text>
<text x="227.6" y="205.3">5</text>
</g>
<g font-size="1.6" fill="#000080">
<text x="234.7" y="6">D17</text>
<text x="214.4" y="14.9">F1</text>
<text x="46.7" y="46.7">U23</text>
<text x="84.8" y="166.1">R97</text>
</g>
</svg>
